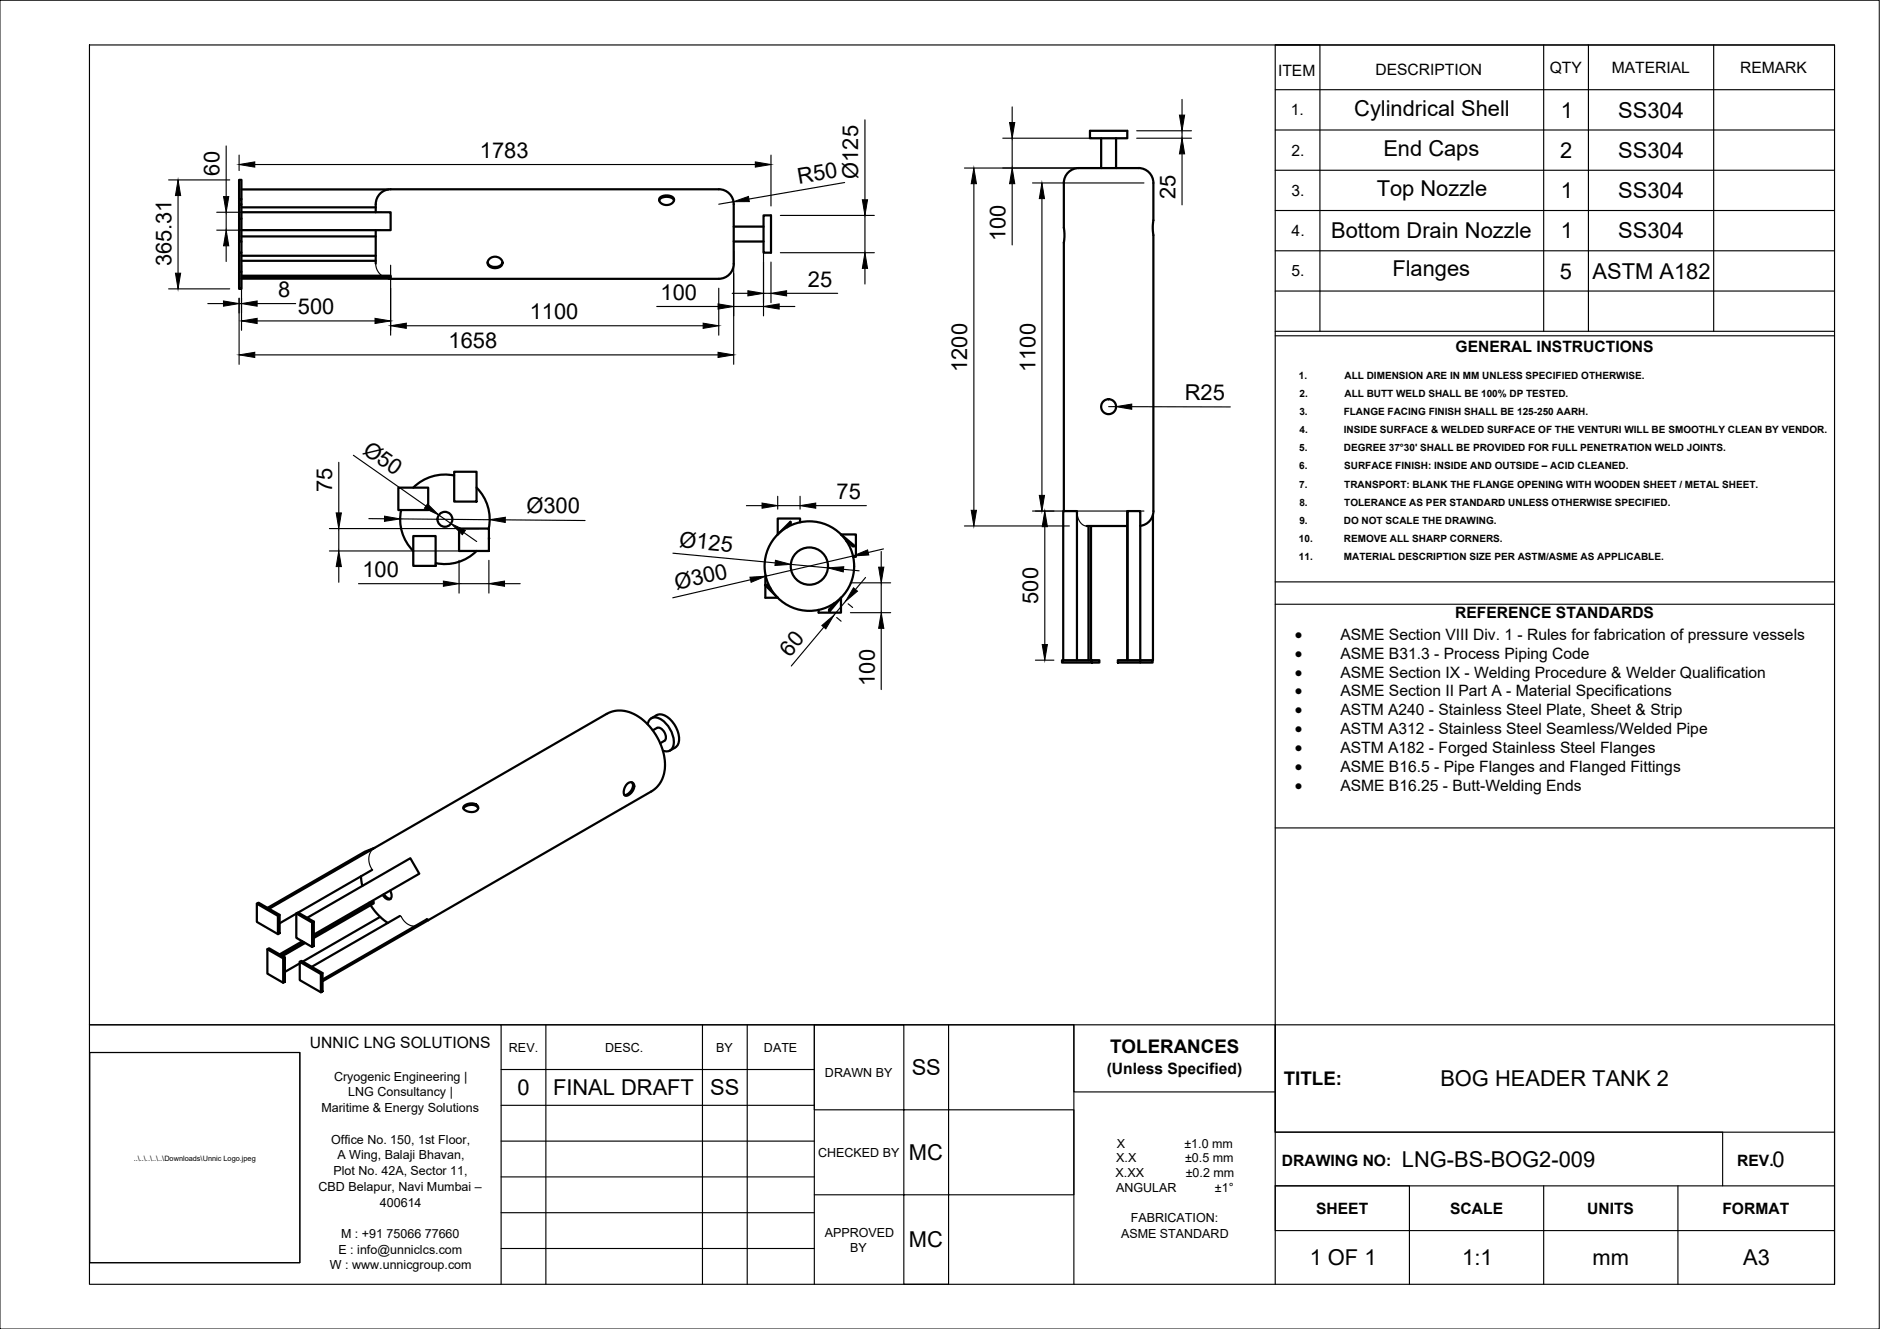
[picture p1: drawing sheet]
<svg xmlns="http://www.w3.org/2000/svg" width="420mm" height="297mm" viewBox="0 0 420 297" stroke-linecap="round" stroke-linejoin="round" font-family="sans-serif">
<!-- layer: Visible -->
<g fill="none" stroke="#000" stroke-width=".5">
<path d="M243.6 29.2h8.3v1.7h-8.3zM246.1 30.9v6.7M249.4 30.9v6.7M53.4 45.7v-1.2h.6v1.2M53.4 44.5v-4.3h.6v4.3M53.4 48.9h.6v5.1h-.6zM53.4 48.9v-3.2h.6v3.2M53.4 54v2.4M54 47.4h33.3v4h-33.3M54 58.3h30M54 57.2h30M54 52.8h30"/>
<path d="M54 42.3h32.8M54 46.3h30M54 54v2.4M84 47.4v-1.3a3.5 3.5 0 0 1 3.3-3.8h73.3a3.7 3.7 0 0 1 3.4 4.3v12.4M84 51.4v7.5M109 58.6l.5 .7 1 .4 1.3-.3 .5-.8M109.3 57.9l1-.5 1 .1 .8 .6 .2 .5-.1 .5-.8 .7-.6 .1-1-.1-.5-.4-.3-.4v-.5zM147.3 44.8l.5-.5 1-.3 1.3 .2 .5 .6M147.5 44.2l.8-.5h1.2l.8 .3 .3 .7-.1 .4-.5 .5-.6 .2h-.8l-.6-.2-.5-.5-.2-.5zM164 59a3.3 3.3 0 0 1-3.4 3.3h-73.8M164 54h6.6M164 50.6h6.6"/>
<path d="M170.6 48.1h1.7v8.4h-1.7zM53.4 60.7h.6v3.9h-.6zM53.4 60.7v-4.3h.6v4.3M54 61.9h33.3v.4h-33.3M54 61.6h33.3v.3M89 109h6.7v5h-6.7zM89.6 114a10 10 0 0 0 2.8 9.1M92.4 119.8h5v6.7h-5zM101.5 105.4h5v6.7h-5zM101.5 106.3a10 10 0 0 0-9.1 2.7M102.6 118.1h6.7v5h-6.7zM106.5 109a10 10 0 0 1 2.7 9.1"/>
<path d="M176.6 116.6l-2.8 2.9v-3.6h5v.8M176.6 117.1l-.7 .8M176.6 116.6v.5M237.8 114.2v-60l.1-1.2-.1-2.1v-10a3.6 3.6 0 0 1 4.3-3.3h11.8a3.4 3.4 0 0 1 3.9 3.3v8.4l-.2 1.3 .2 1.9v61.7M242.8 117.6h9.1M243.3 117.6v30M243.8 117.6v30M252 114.2l-.1 33.4M257.7 115l-.1 32.6M257.8 114.2a3.3 3.3 0 0 1-3 3.3M106.5 123.1a10 10 0 0 1-9.1 2.8M109.3 120.3v.1"/>
<path d="M171 130.8l2.8 2.8h-2.8v-2.8M171 130.8h.4M171.1 128.6l-.1 2.1M171.4 130.8l.8 .8M186.5 134.8l-1.2 1.4v.3l.1 .2 2.5-3.1v3.3h-4.9v-.6M189.1 120.9l1.4 1.2M190.6 122.1l.4-.1-3.1-2.5h3.4v5h-.6M237.6 147.6v-33.4h3.1v33.4M244 147.6h1.7v.5h-1.7v-.5h-6.6v.5h6.6M249.8 147.6h5v.5h-5zM252 147.6v-33.4h2.8v33.4h2.8v.5h-2.8M140.2 175.2l.6-.3h.4l.4 .3 .2 .6-.3 .8-.4 .6-.6 .5-.6 .2-.4-.3-.1-.7 .3-1z"/>
<path d="M141.2 174.9l.3 .6-.3 1-.8 .9-.8 .3M144.8 161.9a1.77 1.77 0 0 1 1.1-1.5 1.77 1.77 0 0 1 1.9 .4 6 6 0 0 1 2.6 6.1 1.59 1.59 0 0 1-2.2 .9M145.6 160.5a2.8 2.8 0 0 1 4.3 .4 5.6 5.6 0 0 1 1.7 5.4l-.7 .8-1.2 .7M145.9 163.2l.9-.5a2 2 0 0 1 1.9 2.7l-.2 .2M148.5 165.6l-1 .5M80.7 195.9l.3 2.1M83.2 194.4l-16.6 9.6M83.7 189.5l52.4-30.2 1.3-.4 1.4-.1 2.3 .5 2.5 1.5 1.2 1.1 1.2 1.5 1 1.6 .9 2.1 .5 1.8 .2 1.8-.1 1.9-.4 1.4-.7 1.3-1.1 1-50.6 29.4M85.8 199.8l.3 .4a1.4 1.4 0 0 0 1.2 .7M87.2 199.1a1.56 1.56 0 0 1 0 1.9 1.38 1.38 0 0 1-1.7-1M103.6 180.7l.5-.5 1.2-.3 1.1 .2 .5 .6M103.7 180.1l.9-.4 1.2-.1 .8 .3 .3 .7-.2 .4-.5 .4-1.3 .1-1.2-.6-.2-.3z"/>
<path d="M57.4 202v4.1l4.7 2.7M59.8 212.2v5.4l3.5 2.1M59.8 202.9l21.7-12.5 2.2-.9-23.6 13.6M62.1 204.7l.4-.2v4.1l-.4 .2zM62.5 204.5l-4.7-2.7-.4 .2 4.7 2.7M63.3 214.2l.4-.2v5.4l-.4 .3zM63.7 214l-3.6-2.1-.3 .3 3.5 2M66.2 204.2v5.4l3.6 2.1M66.2 204.2l-3.7 2.2M67 215v4.1l4.7 2.7M67 215.3l-3.3 1.9M67.6 210.4l-5.1 2.9"/>
<path d="M67.9 210.6l-5.1 2.9M68.2 210.8l-5.1 2.9M68.7 205.1l23-13.3 2 3.5-23.6 13.6M69.8 206.2l.3-.2v5.4l-.3 .3zM70.1 206l-3.5-2.1-.4 .3 3.6 2M71.7 217.7l.4-.2v4.1l-.4 .2zM72.1 217.5l-4.7-2.7-.4 .2 4.7 2.7M72.1 219.2v.1M82.5 201.8v.1M82.8 202.3l2 2.5 1.9 1.5M83.5 201.9l-13.4 7.7M83.5 201.6l-13.4 7.7"/>
<path d="M85 204.9l-17.3 10M89.4 204.7l-19.7 11.4M95.7 205.7l-23.6 13.6M95.7 205.7l-.3-.2-23.3 13.4"/>
<circle cx="247.8" cy="90.9" r="1.66"/>
<circle cx="99.4" cy="116.1" r="1.67"/>
<circle cx="180.9" cy="126.5" r="10"/>
<circle cx="180.9" cy="126.5" r="4.2"/>
</g>
<!-- layer: Visible Narrow -->
<path d="M84 58.9l.4 1.6 1 1.1M240.7 114.2l.2 1.4 .5 1 .6 .7 .8 .3M83.7 189.5l-.9 .9-.4 1.3 .2 1.4 .6 1.3M82.5 201.9l1-.3v.3M89.4 204.7l.2 .1 .6 .9 .9 .8 1 .5 .8-.1" fill="none" stroke="#000" stroke-width=".25"/>
<!-- layer: FD_Dimensions -->
<g fill="none" stroke="#000" stroke-width=".25">
<path d="M50.5 32.6v11.3M53.4 34.7v3.4M56.9 36.8h111.9M172.3 34.7v11.3M193.3 26.8v17.8M215.5 37.6h36.8M224.1 30.9h19.9M226.2 23.9v3.5M226.2 30.9v6.7M254 29.2h12.3M254 30.9h12.3M264.2 22.2v3.5"/>
<path d="M264.2 29.2v1.7M264.2 34.4v11.4M37.7 40.2h13.6M39.8 43.7v17.4M48.4 51.4h36.8M48.4 47.4h36.8M50.5 47.4v4M50.5 54.9v3.5M54 59.3v14.5M87.3 59.3v15.6M163.9 45.1l-3.3 .5M164 56.1v25.3"/>
<path d="M170.6 56.1v14.5M172.3 58.6v9.1M174.4 56.5h21M174.4 48.2h21M188.8 40.8l-21.4 3.7M193.3 48.2v8.3M193.3 60v3.5M217.6 41.1v73M226.2 41.1v13.6M230.8 40.9h24.9M232.9 44.4v66.3M37.7 64.6h13.6"/>
<path d="M46.4 67.9h3.5M53.4 66.7v14.7M53.4 67.9h.6M56.9 79.3h103.6M57.5 71.7h26.3M57.5 67.9h8.6M90.8 72.8h66.3M146.8 68.5h13.7M160.6 64.4v10.5M163.6 65.6h3.5M164 68.5h6.6M170.6 65.6h1.7"/>
<path d="M174.1 68.5h3.5M175.8 65.6h11.4M247.8 90.9h1.6M252.9 90.9h22.1M73.6 118.1h33.6M75.7 103.3v11.3M75.7 118.1v5M79 101.8l16.2 11.3M82.4 115.9h3.5M89.4 116l20 .2M98.1 115.1l2.7 1.9M103.7 119l2.8 2"/>
<path d="M112.9 116.2l17.9 .1M166.8 113h3.5M173.8 110.9v2.9M173.8 113h5M178.8 110.9v2.9M182.3 113h11.3M215.5 117.6h23.5M230.8 114.2h24.9M233.5 117.7v26.4M73.6 123.1h33.6M75.7 126.6v3.5M80.1 130.5h19"/>
<path d="M102.6 125.2v7.4M102.6 130.5h6.7M109.3 125.2v7.4M112.8 130.5h3.5M150.4 123.6l22.8 2.2M167.7 129.6l-17.3 4M176.7 126.1l8.3 .8M187 138l1 .8M188.5 127.3l3.5 .3M188.9 134.4l-2.5 3.1M189.6 135l1 .8M190.1 130.3h9"/>
<path d="M190.1 136.9h9M190.6 124.3l-19.5 4.5M193.4 129.1l-2.2 2.6M196.9 123.3v3.5M196.9 130.3v6.6M197.4 122.7l-3.4 .8M184.1 140.2l-7.3 8.7M196.9 140.4v13.7M231.4 147.5h4.1"/>
</g>
<g fill="#000" stroke="#000" stroke-width=".22">
<path d="M53.4 36.8l3.5-.6v1.2zM168.8 36.2l3.5 .6-3.5 .6zM225.6 27.4h1.2l-.6 3.5zM263.6 25.7h1.2l-.6 3.5zM264.2 30.9l.6 3.5h-1.2zM39.8 40.2l.6 3.5h-1.2zM50.5 51.4l.6 3.5h-1.1zM50 43.9h1.1l-.6 3.5zM163.9 45.1l3.4-1.2 .2 1.2zM193.3 56.5l.6 3.5h-1.2zM192.7 44.6h1.2l-.6 3.6zM217.6 37.6l.6 3.5h-1.1z"/>
<path d="M226.2 37.6l.6 3.5h-1.2zM232.9 40.9l.5 3.5h-1.1zM39.2 61.1h1.2l-.6 3.5zM49.9 67.3l3.5 .6-3.5 .5zM53.4 79.3l3.5-.6v1.2zM54 71.7l3.5-.6v1.2zM54 67.9l3.5-.6v1.1zM83.8 71.1l3.5 .6-3.5 .6zM87.3 72.8l3.5-.6v1.2zM157.1 72.2l3.5 .6-3.5 .6zM160.5 78.7l3.5 .6-3.5 .6zM160.5 67.9l3.5 .6-3.5 .6z"/>
<path d="M167.1 65l3.5 .6-3.5 .5zM170.6 68.5l3.5-.6v1.2zM172.3 65.6l3.5-.6v1.1zM249.4 90.9l3.5-.6v1.2zM75.1 114.6h1.2l-.6 3.5zM85.9 115.4l3.5 .6-3.5 .5zM95.5 112.6l2.6 2.5-3.2-1.5zM100.8 117l3.2 1.6-.7 .9zM109.4 116.2l3.5-.6v1.2zM170.3 112.4l3.5 .6-3.5 .6zM178.8 113l3.5-.6v1.2zM217.1 114.1h1.1l-.6 3.5z"/>
<path d="M232.3 110.7h1.1l-.5 3.5zM233.5 114.2l.6 3.5h-1.2zM75.7 123.1l.6 3.5h-1.2zM99.1 129.9l3.5 .6-3.5 .5zM109.3 130.5l3.5-.6v1.1zM167.6 129l3.5-.2-3.2 1.4zM173.3 125.2l3.4 .9-3.5 .3zM183.7 139.8l2.7-2.3-1.8 3.1zM185 126.9l3.6-.2-.1 1.1zM190.7 131.4l.9 .7-2.7 2.3zM190.6 124.3l3.3-1.4 .3 1.1zM196.4 126.8h1.1l-.6 3.5z"/>
<path d="M196.9 136.9l.6 3.5h-1.1zM232.9 144.1h1.2l-.6 3.4z"/>
</g>
<!-- layer: 0 -->
<path d="M0 .1h420v296.9h-420z" fill="none" stroke="#000" stroke-width=".22"/>
<g fill="none" stroke="#000" stroke-width=".25">
<path d="M20 10.1h390v276.9h-390zM285 10.1h10v63.9M285 10.1h125M285 10.1v219M345 10.1v63.9M355 10.1v63.9M383 10.1v63.9M285 20.1h125M285 29.1h125M285 38.1h125M285 47h125M285 56.1h125"/>
<path d="M285 65.1h125M285 74h125M285 75.1h125M285 130.1h125M285 135.1h125M285 185h125M20 235.2h47v47h-47zM112 229.1h70M112 239h70M122 229.1v57.9M157 229.1v57.9M167 229.1v57.9"/>
<path d="M212 229.1v57.9h-10v-57.9h-20v18.9h58v19h-58M240 229.1v14.9h45M112 247h70M112 255h70M285 253h100v12M410 253h-125v-23.9v57.9M112 263h70M112 271h70M112 279h70M285 265h30v22M285 265v10h125M285 265h125"/>
<path d="M345 265v22M375 265v22M112 287v-57.9h-92h390v57.9M182 287v-57.9h58v57.9"/>
</g>
<g font-size="4.9">
<text x="302.7" y="25.8">Cylindrical Shell</text>
<text x="348.8" y="26.3">1</text>
<text x="361.7" y="26.3">SS304</text>
<text x="107.3" y="35.3">1783</text>
<text x="309.2" y="34.8">End Caps</text>
<text x="348.7" y="35.3">2</text>
<text x="361.7" y="35.3">SS304</text>
<text x="49.1" y="39.2" transform="rotate(-90 49.1 39.2)">60</text>
<text x="178.5" y="41.1" transform="rotate(-10 178.5 41.1)">R50</text>
<text x="191.8" y="39.9" transform="rotate(-90 191.8 39.9)">Ø125</text>
<text x="262.7" y="44.5" transform="rotate(-90 262.7 44.5)">25</text>
<text x="307.7" y="43.8">Top Nozzle</text>
<text x="348.8" y="44.3">1</text>
<text x="361.7" y="44.3">SS304</text>
<text x="224.7" y="53.9" transform="rotate(-90 224.7 53.9)">100</text>
<text x="297.5" y="53.3">Bottom Drain Nozzle</text>
<text x="348.8" y="53.3">1</text>
<text x="361.7" y="53.3">SS304</text>
<text x="38.3" y="59.5" transform="rotate(-90 38.3 59.5)">365.31</text>
<text x="180.6" y="64.1">25</text>
<text x="311.2" y="61.8">Flanges</text>
<text x="348.6" y="62.3">5</text>
<text x="355.9" y="62.3">ASTM A182</text>
<text x="62.2" y="66.4">8</text>
<text x="66.6" y="70.3">500</text>
<text x="118.4" y="71.3">1100</text>
<text x="147.6" y="67">100</text>
<text x="100.3" y="77.9">1658</text>
<text x="216.2" y="83.1" transform="rotate(-90 216.2 83.1)">1200</text>
<text x="231.4" y="83.1" transform="rotate(-90 231.4 83.1)">1100</text>
<text x="264.8" y="89.5">R25</text>
<text x="80.8" y="101.2" transform="rotate(35 80.8 101.2)">Ø50</text>
<text x="74.3" y="110" transform="rotate(-90 74.3 110)">75</text>
<text x="187" y="111.6">75</text>
<text x="117.6" y="114.7" transform="rotate(1 117.6 114.7)">Ø300</text>
<text x="151.7" y="122.2" transform="rotate(5 151.7 122.2)">Ø125</text>
<text x="81" y="129">100</text>
<text x="151.2" y="131.8" transform="rotate(-13 151.2 131.8)">Ø300</text>
<text x="232" y="134.9" transform="rotate(-90 232 134.9)">500</text>
<text x="176.5" y="147" transform="rotate(-50 176.5 147)">60</text>
<text x="195.5" y="153.3" transform="rotate(-90 195.5 153.3)">100</text>
<text x="115.7" y="244.8">0</text>
<text x="123.6" y="244.8">FINAL DRAFT</text>
<text x="158.7" y="244.8">SS</text>
<text x="203.8" y="240.3">SS</text>
<text x="321.9" y="242.8">BOG HEADER TANK 2</text>
<text x="203.1" y="259.3">MC</text>
<text x="313.3" y="260.8">LNG-BS-BOG2-009</text>
<text x="396.2" y="260.8">0</text>
<text x="203.1" y="278.8">MC</text>
<text x="292.7" y="282.8">1 OF 1</text>
<text x="326.8" y="282.8">1:1</text>
<text x="355.9" y="282.8">mm</text>
<text x="389.6" y="282.8">A3</text>
</g>
<g font-size="4.2">
<text x="248.1" y="235.4">TOLERANCES</text>
<text x="286.9" y="242.5">TITLE:</text>
</g>
<g font-size="3.7">
<text x="289.4" y="143">·</text>
<text x="289.4" y="147.2">·</text>
<text x="289.4" y="151.5">·</text>
<text x="289.4" y="155.7">·</text>
<text x="289.4" y="159.9">·</text>
<text x="289.4" y="164.1">·</text>
<text x="289.4" y="168.3">·</text>
<text x="289.4" y="172.5">·</text>
<text x="289.4" y="176.7">·</text>
</g>
<g font-size="3.5">
<text x="285.6" y="17">ITEM</text>
<text x="307.4" y="16.7">DESCRIPTION</text>
<text x="346.3" y="16.4">QTY</text>
<text x="360.2" y="16.3">MATERIAL</text>
<text x="388.9" y="16.3">REMARK</text>
<text x="288.5" y="25.8">1.</text>
<text x="288.6" y="34.8">2.</text>
<text x="288.6" y="43.8">3.</text>
<text x="288.7" y="52.8">4.</text>
<text x="288.6" y="61.8">5.</text>
<text x="325.3" y="78.6">GENERAL INSTRUCTIONS</text>
<text x="299.6" y="143">ASME Section VIII Div. 1 - Rules for fabrication of pressure vessels</text>
<text x="325.2" y="138.2">REFERENCE STANDARDS</text>
<text x="299.6" y="147.2">ASME B31.3 - Process Piping Code</text>
<text x="299.6" y="151.5">ASME Section IX - Welding Procedure &amp; Welder Qualification</text>
<text x="299.6" y="155.7">ASME Section II Part A - Material Specifications</text>
<text x="299.6" y="159.9">ASTM A240 - Stainless Steel Plate, Sheet &amp; Strip</text>
<text x="299.6" y="164.1">ASTM A312 - Stainless Steel Seamless/Welded Pipe</text>
<text x="299.6" y="168.3">ASTM A182 - Forged Stainless Steel Flanges</text>
<text x="299.6" y="172.5">ASME B16.5 - Pipe Flanges and Flanged Fittings</text>
<text x="299.6" y="176.7">ASME B16.25 - Butt-Welding Ends</text>
<text x="69.3" y="234.3">UNNIC LNG SOLUTIONS</text>
<text x="247.4" y="240">(Unless Specified)</text>
<text x="286.5" y="260.5">DRAWING NO:</text>
<text x="388.3" y="260.5">REV.</text>
<text x="294.1" y="271.3">SHEET</text>
<text x="324.1" y="271.3">SCALE</text>
<text x="354.7" y="271.3">UNITS</text>
<text x="384.9" y="271.3">FORMAT</text>
</g>
<g font-size="2.8">
<text x="113.7" y="235">REV.</text>
<text x="135.2" y="235">DESC.</text>
<text x="160" y="235">BY</text>
<text x="170.7" y="235">DATE</text>
<text x="74.7" y="241.5">Cryogenic Engineering |</text>
<text x="77.8" y="245">LNG Consultancy |</text>
<text x="184.4" y="240.8">DRAWN BY</text>
<text x="71.8" y="248.6">Maritime &amp; Energy Solutions</text>
<text x="74" y="255.6">Office No. 150, 1st Floor,</text>
<text x="249.6" y="256.5">X</text>
<text x="264.7" y="256.5">±1.0 mm</text>
<text x="74.5" y="262.7">Plot No. 42A, Sector 11,</text>
<text x="75.4" y="259.1">A Wing, Balaji Bhavan,</text>
<text x="182.8" y="258.5">CHECKED BY</text>
<text x="249.3" y="263.2">X.XX</text>
<text x="249.5" y="259.8">X.X</text>
<text x="264.8" y="259.8">±0.5 mm</text>
<text x="265" y="263.2">±0.2 mm</text>
<text x="71.2" y="266.2">CBD Belapur, Navi Mumbai –</text>
<text x="84.9" y="269.7">400614</text>
<text x="249.5" y="266.5">ANGULAR</text>
<text x="271.5" y="266.5">±1°</text>
<text x="252.7" y="273.2">FABRICATION:</text>
<text x="75.6" y="280.2">E : info@unniclcs.com</text>
<text x="76.2" y="276.7">M : +91 75066 77660</text>
<text x="184.3" y="276.4">APPROVED</text>
<text x="190" y="279.7">BY</text>
<text x="250.5" y="276.6">ASME STANDARD</text>
<text x="73.7" y="283.7">W : www.unnicgroup.com</text>
</g>
<g font-size="2.2">
<text x="290.3" y="84.7">1.</text>
<text x="290.4" y="88.7">2.</text>
<text x="300.5" y="84.7">ALL DIMENSION ARE IN MM UNLESS SPECIFIED OTHERWISE.</text>
<text x="300.5" y="88.7">ALL BUTT WELD SHALL BE 100% DP TESTED.</text>
<text x="290.4" y="92.8">3.</text>
<text x="300.3" y="92.8">FLANGE FACING FINISH SHALL BE 125-250 AARH.</text>
<text x="290.4" y="100.9">5.</text>
<text x="290.4" y="96.8">4.</text>
<text x="300.3" y="100.9">DEGREE 37°30' SHALL BE PROVIDED FOR FULL PENETRATION WELD JOINTS.</text>
<text x="300.3" y="96.8">INSIDE SURFACE &amp; WELDED SURFACE OF THE VENTURI WILL BE SMOOTHLY CLEAN BY VENDOR.</text>
<text x="290.4" y="104.9">6.</text>
<text x="300.4" y="104.9">SURFACE FINISH: INSIDE AND OUTSIDE – ACID CLEANED.</text>
<text x="290.4" y="109">7.</text>
<text x="290.4" y="113">8.</text>
<text x="300.4" y="109">TRANSPORT: BLANK THE FLANGE OPENING WITH WOODEN SHEET / METAL SHEET.</text>
<text x="300.4" y="113">TOLERANCE AS PER STANDARD UNLESS OTHERWISE SPECIFIED.</text>
<text x="290.4" y="117.1">9.</text>
<text x="300.3" y="117.1">DO NOT SCALE THE DRAWING.</text>
<text x="290.3" y="121.1">10.</text>
<text x="290.3" y="125.2">11.</text>
<text x="300.3" y="121.1">REMOVE ALL SHARP CORNERS.</text>
<text x="300.3" y="125.2">MATERIAL DESCRIPTION SIZE PER ASTM/ASME AS APPLICABLE.</text>
</g>
<text font-size="1.6" x="29.9" y="259.5">..\..\..\..\..\Downloads\Unnic Logo.jpeg</text>
</svg>
